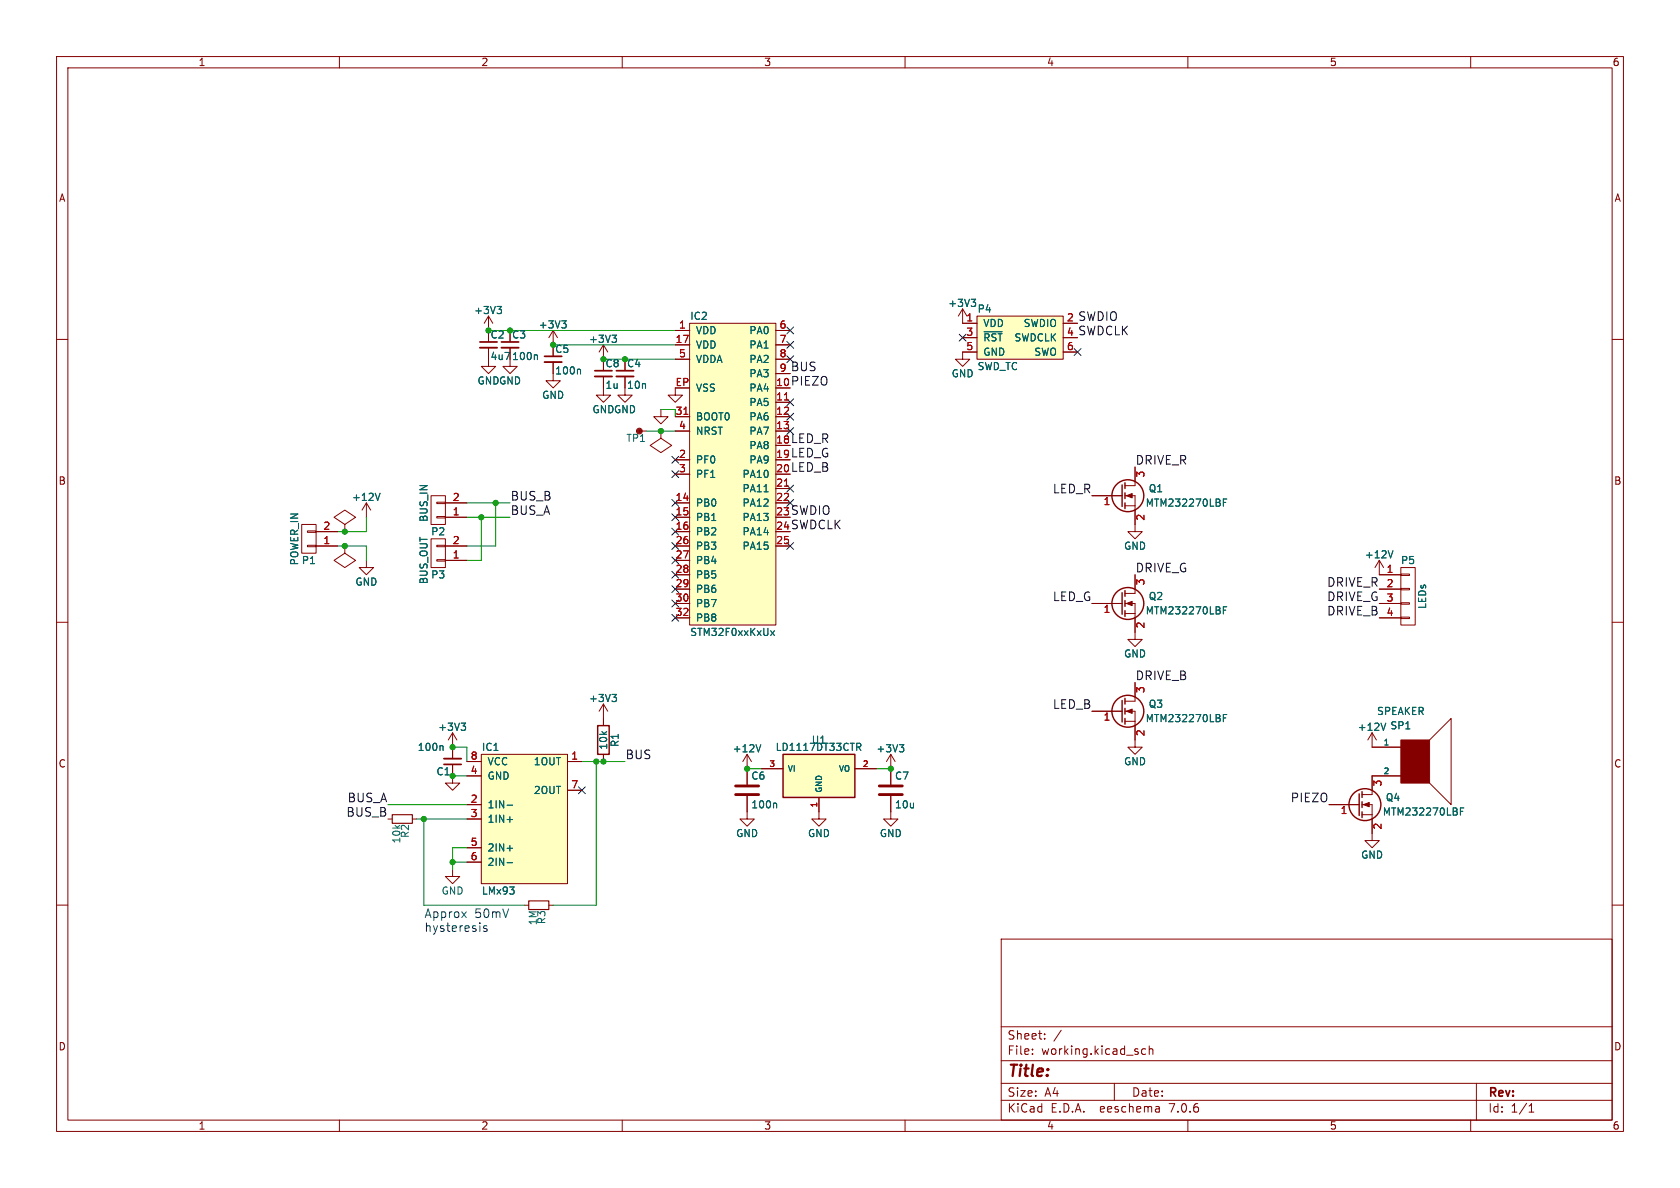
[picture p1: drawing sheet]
<svg xmlns="http://www.w3.org/2000/svg" width="297mm" height="210mm" viewBox="0 0 297 210" stroke-linecap="round" stroke-linejoin="round" font-family="sans-serif">
<g fill="none" stroke="#840000" stroke-width=".18">
<path d="M10 10h277v190h-277zM12 12h273v186h-273zM60 10v2M110 10v2M160 10v2M210 10v2M260 10v2M10 60h2M86.4 55.9v2.5M86.4 55.9l-.8 1.3M86.4 55.9l.7 1.3M97.8 58.4l-.8 1.3"/>
<path d="M97.8 58.4v2.6M97.8 58.4l.8 1.3M119.4 58.4h2.5M121.9 57.2h15.3v53.3h-15.3zM137.2 58.4h2.5M170.2 54.6v2.6h2.5M170.2 59.7h2.5M170.2 54.6l-.8 1.3M170.2 54.6l.7 1.3M172.7 55.9h15.3v7.6h-15.3zM188 57.2h2.5M188 59.7h2.5"/>
<path d="M285 60h2M86.4 61.5v3.3h1.2l-1.2 1.2-1.3-1.2h1.3M90.2 61.5v3.3h1.2l-1.2 1.2-1.3-1.2h1.3M97.8 64v3.3h1.3l-1.3 1.3-1.3-1.3h1.3M106.7 66.5v3.4h1.2l-1.2 1.2-1.3-1.2h1.3M106.7 61v2.5M106.7 61l-.8 1.2M106.7 61l.7 1.2M110.5 66.5v3.4h1.3l-1.3 1.2-1.3-1.2h1.3M113 76.2h1.3M116.8 72.4v1.3h1.3l-1.3 1.2-1.2-1.2h1.2M116.8 76.2v1.3l1.9 1.2-1.9 1.3-1.9-1.3 1.9-1.2"/>
<path d="M116.8 76.2h.1M119.4 68.6v1.3h1.2l-1.2 1.2-1.3-1.2h1.3M119.4 76.2h2.5M119.4 73.7h2.5M119.4 61h2.5M119.4 63.5h2.5M137.2 76.2h2.5M137.2 68.6h2.5M137.2 71.1h2.5M137.2 73.7h2.5M137.2 61h2.5M137.2 78.7h2.5"/>
<path d="M137.2 63.5h2.5M137.2 66h2.5M172.7 62.2h-2.5v1.3h1.2l-1.2 1.3-1.3-1.3h1.3M188 62.2h2.5M53.3 92.7h2.6v5.1h-2.6zM54.4 93.9h1.5v.2h-1.5zM54.4 96.4h1.5v.2h-1.5zM55.9 96.5h3.8M55.9 94h3.8M61 92.7l1.9-1.3-1.9-1.2-1.9 1.2 1.9 1.3v1.3M61 94h.1M61 96.5v1.3l1.9 1.3-1.9 1.2-1.9-1.2 1.9-1.3"/>
<path d="M61 96.5h.1M64.8 99.1v1.2h1.2l-1.2 1.3-1.3-1.3h1.3M64.8 88.9l-.8 1.3M64.8 88.9v2.5M64.8 88.9l.7 1.3M76.2 87.6h2.5v5.1h-2.5zM76.2 95.3h2.5v5h-2.5zM77.2 88.8h1.5v.2h-1.5zM77.2 91.3h1.5v.3h-1.5zM77.2 96.4h1.5v.2h-1.5zM77.2 98.9h1.5v.3h-1.5zM78.7 91.4h3.8"/>
<path d="M78.7 88.9h3.8M78.7 99.1h3.8M78.7 96.5h3.8M119.4 91.4h2.5M119.4 88.9h2.5M119.4 99.1h2.5M119.4 96.5h2.5M119.4 94h2.5M119.4 81.3h2.5M119.4 83.8h2.5M137.2 91.4h2.5M137.2 88.9h2.5"/>
<path d="M137.2 96.5h2.5M137.2 94h2.5M137.2 81.3h2.5M137.2 83.8h2.5M137.2 86.4h2.5M193 87.6h5.4M198.9 87.6h1.8v6.4h1.2l-1.2 1.3-1.3-1.3h1.3M198.9 89.4h1.8M200.7 82.6v3.3h-1.8M243.8 99.1v2.5h3.8M243.8 99.1l-.7 1.2M243.8 99.1l.8 1.2"/>
<path d="M10 110h2M119.4 101.6h2.5M119.4 104.1h2.5M119.4 106.7h2.5M119.4 109.2h2.5M193 106.7h5.4M198.9 106.7h1.8v6.3h1.2l-1.2 1.3-1.3-1.3h1.3M198.9 108.5h1.8M200.7 101.6v3.3h-1.8M243.8 104.1h3.8M243.8 106.7h3.8M243.8 109.2h3.8"/>
<path d="M247.6 109.1h1.6v.2h-1.6zM247.6 106.6h1.6v.2h-1.6zM247.6 104h1.6v.3h-1.6zM247.6 101.5h1.6v.2h-1.6zM247.6 100.3h2.6v10.2h-2.6zM285 110h2M80 135.3v3.1h1.3l-1.3 1.3-1.3-1.3h1.3M80 129.5l-.8 1.3M80 129.5v4.6M80 129.5l.8 1.3M82.5 137.2h2.6M82.5 134.6h2.6"/>
<path d="M85.1 133.4h15.2v22.8h-15.2zM100.3 134.6h2.6M100.3 139.7h2.6M106.7 124.5v3.8M106.7 133.4v1.2M106.7 124.5l-.8 1.2M106.7 124.5l.7 1.2M132.1 133.4l-.8 1.2M132.1 133.4v5.3M132.1 133.4l.7 1.2M134.6 135.9h3.8M151.1 135.9h3.8"/>
<path d="M157.5 133.4l-.8 1.2M157.5 133.4v5.3M157.5 133.4l.7 1.2M193 125.7h5.4M198.9 125.7h1.8v6.4h1.2l-1.2 1.3-1.3-1.3h1.3M198.9 127.5h1.8M200.7 120.7v3.3h-1.8M242.6 129.5v2.6h5M242.6 129.5l-.8 1.3M242.6 129.5l.7 1.3M247.6 137.2h-5v3.3h-1.8M252.7 130.8l3.8-3.8v15.2l-3.8-3.8"/>
<path d="M10 160h2M68.6 144.8h.7M72.9 144.8h.8M80 153.7v1.2h1.3l-1.3 1.3-1.3-1.3h1.3M82.5 142.2h2.6M82.5 144.8h2.6M82.5 149.9h2.6M82.5 152.4h2.6M132.1 140.7v4.1h1.2l-1.2 1.3-1.3-1.3h1.3M144.8 141v3.8h1.2l-1.2 1.3-1.3-1.3h1.3M157.5 140.7v4.1h1.2l-1.2 1.3-1.3-1.3h1.3M234.9 142.2h5.4"/>
<path d="M240.8 142.2h1.8v6.4h1.2l-1.2 1.3-1.3-1.3h1.3M240.8 144h1.8M285 160h2M92.7 160h.8M97 160h.8M177 166h108v32h-108zM60 198v2M110 198v2M160 198v2M177 194.5h108M177 191.5h108M177 187.5h108"/>
<path d="M177 181.5h108M182.5 186.3v.1M182.5 185.5v.1M184.7 183.6v.1M184.7 182.8v.1M187.6 182.1l-1.3 2M197 191.5v3M202.5 185.5l-.4-.1-.3 .3v.4l.2 .2h.5M203.2 185.5l.2-.1 .3 .1 .1 .9M203.2 184.9v1.5M204.9 195.7l.1 .9M205 196.5l-.2 .1"/>
<path d="M205 196h-.2M210 198v2M260 198v2M261 191.5v6.5M270.3 196.6h.9M270.3 195.5l.4-.4v1.5"/>
<circle cx="113" cy="76.2" r=".25"/>
<circle cx="113" cy="76.2" r=".13"/>
<circle cx="113" cy="76.2" r=".38"/>
<circle cx="113" cy="76.2" r=".51"/>
</g>
<g fill="none" stroke="#006464" stroke-width=".18">
<path d="M87.9 54.2h.8l-.5 .5M88.4 54.7l.3 .2v.3l-.3 .2M99.3 56.7h.8l-.4 .5M99.8 57.2l.3 .2v.3l-.3 .3M108.2 59.3h.8l-.4 .4M108.7 59.7l.3 .3v.3l-.3 .2M171.7 52.9h.8l-.4 .5M172.2 53.4l.3 .2M172.4 54.1l-.2 .1M174 58.6h3.2M94.8 62.7l.2 .2v.7M102.4 65.3l.2 .1v.7"/>
<path d="M67.2 87.2l-.4 1.3M135.1 86.9h.7M216.3 88.8h.4M216.9 88.2h-.6v1.3M246.3 97.4l-.5 1.2M136.2 111.5l.7 .8M136.9 111.5l-.7 .8M216.3 107.9h.4M216.9 107.3h-.6v1.2M78.1 131.8l.2 .2v.7M81.5 127.8h.8l-.4 .5M82.1 128.3l.2 .3v.3l-.2 .2"/>
<path d="M108.2 122.8h.8l-.4 .4M108.7 123.2l.3 .3v.3l-.3 .2M134.5 131.6l-.4 1.3M151.5 131.4h.4l.3 .2-.1 .4-.6 .1M151.8 132.1l.4 .6M159 131.6h.8l-.4 .5M159.5 132.1l.3 .3v.3l-.3 .2M216.3 126.9h.4M216.9 126.3h-.6v1.3M245 127.8l-.4 1.3M89.7 142.3h.9M89.7 144.9h.9"/>
<path d="M89.7 150h.9M89.7 152.5h.9M137.1 142l.2 .2v.6M258.2 143.4h.4M258.8 142.8h-.6v1.3"/>
</g>
<path d="M130 138.9h4.1M155.4 138.9h4.1M130 140.5h4.1M155.4 140.5h4.1" fill="none" stroke="#840000" stroke-width=".51"/>
<g fill="#840000" stroke="#840000" stroke-width=".18">
<path d="M247.6 130.8h5.1v7.6h-5.1z"/>
<path d="M241 142.2l1.1-.3v.7z"/>
<path d="M199.1 87.6l1.1-.4v.8z"/>
<path d="M199.1 106.7l1.1-.4v.8z"/>
<path d="M199.1 125.7l1.1-.4v.8z"/>
</g>
<path d="M84.8 61.5h3.1M88.6 61.5h3.1M96.3 64h3M105.2 66.5h3M109 66.5h3M78.5 134.1h3" fill="none" stroke="#840000" stroke-width=".33"/>
<path d="M84.8 60.5h3.1M88.6 60.5h3.1M96.3 63h3M105.2 65.5h3M109 65.5h3M78.5 135.1h3" fill="none" stroke="#840000" stroke-width=".3"/>
<g fill="none" stroke="#840000" stroke-width=".25">
<path d="M198.4 85.7v3.8M198.9 85.3v1.1M198.9 87.1v1M198.9 88.9v1M198.4 104.8v3.8M198.9 104.4v1M198.9 106.2v1M198.9 108v1M105.7 128.3h2v5.1h-2zM138.4 133.4h12.7v7.6h-12.7zM198.4 123.8v3.8M198.9 123.4v1.1"/>
<path d="M198.9 125.2v1M198.9 127v1M240.8 140v1M240.3 140.3v3.8M240.8 141.7v1M240.8 143.5v1"/>
<circle cx="199.4" cy="87.6" r="2.82"/>
<circle cx="199.4" cy="106.7" r="2.82"/>
<circle cx="199.4" cy="125.7" r="2.82"/>
<circle cx="241.3" cy="142.2" r="2.82"/>
</g>
<g fill="#ffffc2" stroke="#ffffc2" stroke-width=".18">
<path d="M138.4 133.4h12.7v7.6h-12.7z"/>
<path d="M121.9 57.2h15.3v53.3h-15.3z"/>
<path d="M172.7 55.9h15.3v7.6h-15.3z"/>
<path d="M85.1 133.4h15.2v22.8h-15.2z"/>
</g>
<path d="M69.3 144h3.6v1.5h-3.6zM93.5 159.3h3.5v1.5h-3.5z" fill="none" stroke="#840000" stroke-width=".2"/>
<path d="M120.9 73.2h.7M138.7 70.7h.7M138.7 85.9h.7" fill="none" stroke="#a90000" stroke-width=".18"/>
<path d="M81.6 161.2l.8 1M82.4 161.2l-.8 1M86.1 163.7l-.4-.1-.2 .3 .1 .2 .5 .1v.4h-.6" fill="none" stroke="#0000c2" stroke-width=".18"/>
<g fill="none" stroke="#009600" stroke-width=".18">
<path d="M86.4 58.4h33M97.8 61h21.6M106.7 63.5h12.7M114.3 76.2h5.1M116.8 72.4h2.6M59.7 96.5h5.1v2.6M64.8 91.4v2.6h-5.1M82.5 88.9h7.7M82.5 91.4h7.7M85.1 91.4v7.7h-2.6M87.6 88.9v7.6h-5.1M80 132.1h2.5v2.5"/>
<path d="M80 137.2h2.5M102.9 134.6h7.6M105.4 134.6v25.4h-7.6M132.1 135.9h2.5M154.9 135.9h2.6M68.6 142.2h13.9M73.7 144.8h8.8M74.9 144.8v15.2h17.8M80 152.4h2.5M82.5 149.9h-2.5v3.8"/>
</g>
<g fill="none" stroke="#000084" stroke-width=".18">
<path d="M139.1 57.8l1.2 1.2M140.3 57.8l-1.2 1.2M169.6 59.1l1.2 1.2M170.8 59.1l-1.2 1.2M139.1 62.9l1.2 1.2M139.1 73.1l1.2 1.2M139.1 75.6l1.2 1.2M139.1 70.5l1.2 1.2M139.1 60.4l1.2 1.2M140.3 62.9l-1.2 1.2M140.3 73.1l-1.2 1.2M140.3 75.6l-1.2 1.2"/>
<path d="M140.3 70.5l-1.2 1.2M140.3 60.4l-1.2 1.2M189.9 61.6l1.2 1.2M191.1 61.6l-1.2 1.2M118.8 98.5l1.2 1.2M118.8 90.8l1.2 1.2M118.8 93.4l1.2 1.2M118.8 95.9l1.2 1.2M118.8 83.2l1.2 1.2M118.8 88.3l1.2 1.2M118.8 80.7l1.2 1.2M120 83.2l-1.2 1.2"/>
<path d="M120 98.5l-1.2 1.2M120 93.4l-1.2 1.2M120 95.9l-1.2 1.2M120 90.8l-1.2 1.2M120 88.3l-1.2 1.2M120 80.7l-1.2 1.2M139.1 88.3l1.2 1.2M139.1 85.8l1.2 1.2M139.1 95.9l1.2 1.2M140.3 85.8l-1.2 1.2M140.3 88.3l-1.2 1.2M140.3 95.9l-1.2 1.2"/>
<path d="M118.8 108.6l1.2 1.2M118.8 106.1l1.2 1.2M118.8 101l1.2 1.2M118.8 103.5l1.2 1.2M120 108.6l-1.2 1.2M120 106.1l-1.2 1.2M120 101l-1.2 1.2M120 103.5l-1.2 1.2M102.3 139.1l1.2 1.2M103.5 139.1l-1.2 1.2"/>
</g>
<g fill="#009600" stroke="#009600" stroke-width=".18">
<circle cx="132.1" cy="135.9" r=".46"/>
<circle cx="105.4" cy="134.6" r=".46"/>
<circle cx="106.7" cy="134.6" r=".46"/>
<circle cx="157.5" cy="135.9" r=".46"/>
<circle cx="90.2" cy="58.4" r=".46"/>
<circle cx="86.4" cy="58.4" r=".46"/>
<circle cx="116.8" cy="76.2" r=".46"/>
<circle cx="110.5" cy="63.5" r=".46"/>
<circle cx="106.7" cy="63.5" r=".46"/>
<circle cx="97.8" cy="61" r=".46"/>
<circle cx="74.9" cy="144.8" r=".46"/>
<circle cx="80" cy="132.1" r=".46"/>
<circle cx="80" cy="137.2" r=".46"/>
<circle cx="80" cy="152.4" r=".46"/>
<circle cx="61" cy="96.5" r=".46"/>
<circle cx="61" cy="94" r=".46"/>
<circle cx="85.1" cy="91.4" r=".46"/>
<circle cx="87.6" cy="88.9" r=".46"/>
</g>
<text font-size="2.8" fill="#840000" x="178" y="190.9">Title:</text>
<g font-size="2.1" fill="#0f0f0f">
<text x="190.5" y="56.8">SWDIO</text>
<text x="190.5" y="59.4">SWDCLK</text>
<text x="139.7" y="65.7">BUS</text>
<text x="139.7" y="68.3">PIEZO</text>
<text x="139.7" y="78.4">LED_R</text>
<text x="139.7" y="81">LED_G</text>
<text x="139.7" y="83.5">LED_B</text>
<text x="200.7" y="82.2">DRIVE_R</text>
<text x="90.2" y="88.6">BUS_B</text>
<text x="186.1" y="87.3">LED_R</text>
<text x="90.2" y="91.1">BUS_A</text>
<text x="139.7" y="91.1">SWDIO</text>
<text x="139.7" y="93.7">SWDCLK</text>
<text x="200.7" y="101.3">DRIVE_G</text>
<text x="186.1" y="106.4">LED_G</text>
<text x="234.5" y="103.8">DRIVE_R</text>
<text x="234.5" y="106.4">DRIVE_G</text>
<text x="234.5" y="108.9">DRIVE_B</text>
<text x="186.1" y="125.4">LED_B</text>
<text x="200.7" y="120.3">DRIVE_B</text>
<text x="110.5" y="134.3">BUS</text>
<text x="61.4" y="141.9">BUS_A</text>
<text x="228.1" y="141.9">PIEZO</text>
<text x="61.2" y="144.5">BUS_B</text>
</g>
<g font-size="2.1" fill="#0000c2">
<text x="74.9" y="162.4">Approx</text>
<text x="74.9" y="164.9">hysteresis</text>
<text x="83.9" y="162.4">50mV</text>
</g>
<g font-size="2.1" fill="#840000">
<text x="178" y="184">Sheet:</text>
<text x="178" y="186.7">File:</text>
<text x="184.1" y="186.7">working.kicad_sch</text>
<text x="178" y="196.9">KiCad</text>
<text x="178" y="194.1">Size:</text>
<text x="184.7" y="194.1">A4</text>
<text x="185.7" y="196.9">E.D.A.</text>
<text x="194.6" y="196.9">eeschema</text>
<text x="200" y="194.1">Date:</text>
<text x="207" y="196.9">7.0.6</text>
<text x="263" y="194.3">Rev:</text>
<text x="263" y="196.9">Id:</text>
<text x="267.1" y="196.9">1/1</text>
</g>
<g font-size="1.8" fill="#840000">
<text x="35" y="11.9">1</text>
<text x="85" y="11.9">2</text>
<text x="135" y="11.9">3</text>
<text x="185" y="11.9">4</text>
<text x="235" y="11.9">5</text>
<text x="285" y="11.9">6</text>
<text x="10.3" y="35.9">A</text>
<text x="285.3" y="35.9">A</text>
<text x="86.6" y="60">C2</text>
<text x="90.4" y="60">C3</text>
<text x="98.1" y="62.6">C5</text>
<text x="106.9" y="65.1">C8</text>
<text x="110.8" y="65.1">C4</text>
<text x="10.3" y="85.9">B</text>
<text x="285.3" y="85.9">B</text>
<text x="10.3" y="135.9">C</text>
<text x="285.3" y="135.9">C</text>
<text x="10.3" y="185.9">D</text>
<text x="285.3" y="185.9">D</text>
<text x="35" y="199.9">1</text>
<text x="85" y="199.9">2</text>
<text x="135" y="199.9">3</text>
<text x="185" y="199.9">4</text>
<text x="235" y="199.9">5</text>
<text x="285" y="199.9">6</text>
</g>
<g font-size="1.8" fill="#006464">
<text x="83.7" y="55.7">+3V3</text>
<text x="95.1" y="58.3">+3V3</text>
<text x="121.9" y="56.7">IC2</text>
<text x="122.9" y="59.3">VDD</text>
<text x="132.4" y="59.3">PA0</text>
<text x="167.5" y="54.5">+3V3</text>
<text x="172.7" y="55.5">P4</text>
<text x="173.7" y="58">VDD</text>
<text x="180.9" y="58">SWDIO</text>
<text x="86.6" y="63.9">4u7</text>
<text x="90.4" y="63.9">100n</text>
<text x="104" y="60.8">+3V3</text>
<text x="122.9" y="61.8">VDD</text>
<text x="122.9" y="64.4">VDDA</text>
<text x="132.4" y="61.8">PA1</text>
<text x="132.4" y="64.4">PA2</text>
<text x="172.7" y="65.6">SWD_TC</text>
<text x="173.7" y="60.6">~{RST}SWDCLK</text>
<text x="173.7" y="63.1">GND</text>
<text x="182.7" y="63.1">SWO</text>
<text x="84.3" y="68.2">GNDGND</text>
<text x="95.8" y="70.7">GND</text>
<text x="98.1" y="66.4">100n</text>
<text x="106.9" y="68.9">1u</text>
<text x="110.8" y="68.9">10n</text>
<text x="122.9" y="69.4">VSS</text>
<text x="132.4" y="69.4">PA4</text>
<text x="132.4" y="72">PA5</text>
<text x="132.4" y="66.9">PA3</text>
<text x="168.1" y="66.9">GND</text>
<text x="104.6" y="73.3">GNDGND</text>
<text x="122.9" y="74.5">BOOT0</text>
<text x="122.9" y="77.1">NRST</text>
<text x="132.4" y="74.5">PA6</text>
<text x="132.4" y="77.1">PA7</text>
<text x="110.6" y="78.3">TP1</text>
<text x="122.9" y="82.1">PF0</text>
<text x="132.4" y="79.6">PA8</text>
<text x="132.4" y="82.1">PA9</text>
<text x="62.1" y="88.7">+12V</text>
<text x="122.9" y="89.8">PB0</text>
<text x="122.9" y="84.7">PF1</text>
<text x="131.2" y="84.7">PA10</text>
<text x="131.2" y="87.2">PA11</text>
<text x="131.2" y="89.8">PA12</text>
<text x="202.4" y="89.8">MTM232270LBF</text>
<text x="203" y="87.2">Q1</text>
<text x="75.8" y="92.4" transform="rotate(-90 75.8 92.4)">BUS_IN</text>
<text x="76.1" y="94.8">P2</text>
<text x="122.9" y="92.3">PB1</text>
<text x="122.9" y="94.8">PB2</text>
<text x="131.2" y="92.3">PA13</text>
<text x="131.2" y="94.8">PA14</text>
<text x="52.9" y="100" transform="rotate(-90 52.9 100)">POWER_IN</text>
<text x="53.3" y="99.9">P1</text>
<text x="122.9" y="97.4">PB3</text>
<text x="122.9" y="99.9">PB4</text>
<text x="131.2" y="97.4">PA15</text>
<text x="198.6" y="97.4">GND</text>
<text x="241.2" y="98.9">+12V</text>
<text x="247.6" y="99.9">P5</text>
<text x="62.7" y="103.7">GND</text>
<text x="75.8" y="103.4" transform="rotate(-90 75.8 103.4)">BUS_OUT</text>
<text x="76.1" y="102.5">P3</text>
<text x="122.9" y="102.5">PB5</text>
<text x="122.9" y="105">PB6</text>
<text x="122.9" y="107.5">PB7</text>
<text x="203" y="106.3">Q2</text>
<text x="252.3" y="107.7" transform="rotate(-90 252.3 107.7)">LEDs</text>
<text x="121.9" y="112.6">STM32F0xxKxUx</text>
<text x="122.9" y="110.1">PB8</text>
<text x="202.4" y="108.8">MTM232270LBF</text>
<text x="198.6" y="116.4">GND</text>
<text x="104" y="124.3">+3V3</text>
<text x="203" y="125.3">Q3</text>
<text x="77.4" y="129.4">+3V3</text>
<text x="143.4" y="131.7">U1</text>
<text x="202.4" y="127.9">MTM232270LBF</text>
<text x="239.9" y="129.4">+12V</text>
<text x="243.3" y="126.6">SPEAKER</text>
<text x="245.7" y="129.1">SP1</text>
<text x="73.7" y="132.9">100n</text>
<text x="77.1" y="137.3">C1</text>
<text x="85.1" y="132.9">IC1</text>
<text x="86.1" y="135.5">VCC</text>
<text x="94.3" y="135.5">1OUT</text>
<text x="107.5" y="132.6" transform="rotate(-90 107.5 132.6)">10k</text>
<text x="109.6" y="132.2" transform="rotate(-90 109.6 132.2)">R1</text>
<text x="129.4" y="133.2">+12V</text>
<text x="137" y="132.9">LD1117DT33CTR</text>
<text x="154.8" y="133.2">+3V3</text>
<text x="198.6" y="135.5">GND</text>
<text x="86.1" y="143.1">1IN-</text>
<text x="86.1" y="138">GND</text>
<text x="94.3" y="140.6">2OUT</text>
<text x="132.7" y="138">C6</text>
<text x="132.7" y="143.1">100n</text>
<text x="158.1" y="138">C7</text>
<text x="158.1" y="143.1">10u</text>
<text x="244.9" y="141.8">Q4</text>
<text x="71" y="149.2" transform="rotate(-90 71 149.2)">10k</text>
<text x="72.5" y="148.2" transform="rotate(-90 72.5 148.2)">R2</text>
<text x="86.1" y="145.6">1IN+</text>
<text x="130" y="148.2">GND</text>
<text x="142.7" y="148.2">GND</text>
<text x="155.4" y="148.2">GND</text>
<text x="244.4" y="144.4">MTM232270LBF</text>
<text x="86.1" y="150.7">2IN+</text>
<text x="86.1" y="153.3">2IN-</text>
<text x="240.5" y="152">GND</text>
<text x="78" y="158.3">GND</text>
<text x="85.1" y="158.3">LMx93</text>
<text x="95.1" y="163.7" transform="rotate(-90 95.1 163.7)">1M</text>
<text x="96.6" y="163.5" transform="rotate(-90 96.6 163.5)">R3</text>
</g>
<g font-size="1.8" fill="#a90000">
<text x="119.9" y="58.2">1</text>
<text x="137.7" y="58.2">6</text>
<text x="170.7" y="56.9">1</text>
<text x="170.7" y="59.4">3</text>
<text x="188.5" y="56.9">2</text>
<text x="188.5" y="59.4">4</text>
<text x="119.3" y="60.7">17</text>
<text x="119.9" y="63.2">5</text>
<text x="137.7" y="60.7">7</text>
<text x="137.7" y="63.2">8</text>
<text x="137.7" y="65.8">9</text>
<text x="170.7" y="62">5</text>
<text x="188.5" y="62">6</text>
<text x="119.3" y="68.3">EP</text>
<text x="137.1" y="68.3">10</text>
<text x="137.1" y="70.9">11</text>
<text x="119.3" y="73.4">31</text>
<text x="119.9" y="75.9">4</text>
<text x="137.1" y="73.4">12</text>
<text x="137.1" y="75.9">13</text>
<text x="119.9" y="81">2</text>
<text x="119.9" y="83.6">3</text>
<text x="137.1" y="78.5">18</text>
<text x="137.1" y="81">19</text>
<text x="137.1" y="83.6">20</text>
<text x="79.9" y="88.6">2</text>
<text x="119.3" y="88.6">14</text>
<text x="137.1" y="86.1">21</text>
<text x="137.1" y="88.6">22</text>
<text x="195" y="89.6">1</text>
<text x="202.6" y="84.5" transform="rotate(-90 202.6 84.5)">3</text>
<text x="57.1" y="93.7">2</text>
<text x="79.9" y="91.2">1</text>
<text x="119.3" y="91.2">15</text>
<text x="119.3" y="93.7">16</text>
<text x="137.1" y="91.2">23</text>
<text x="137.1" y="93.7">24</text>
<text x="202.6" y="92.1" transform="rotate(-90 202.6 92.1)">2</text>
<text x="57.1" y="96.3">1</text>
<text x="79.9" y="98.8">1</text>
<text x="79.9" y="96.3">2</text>
<text x="119.3" y="96.3">26</text>
<text x="119.3" y="98.8">27</text>
<text x="119.3" y="101.3">28</text>
<text x="137.1" y="96.3">25</text>
<text x="245" y="101.3">1</text>
<text x="119.3" y="103.9">29</text>
<text x="119.3" y="106.4">30</text>
<text x="202.6" y="103.6" transform="rotate(-90 202.6 103.6)">3</text>
<text x="245" y="103.9">2</text>
<text x="245" y="106.4">3</text>
<text x="119.3" y="109">32</text>
<text x="195" y="108.7">1</text>
<text x="202.6" y="111.2" transform="rotate(-90 202.6 111.2)">2</text>
<text x="245" y="109">4</text>
<text x="202.6" y="122.6" transform="rotate(-90 202.6 122.6)">3</text>
<text x="195" y="127.7">1</text>
<text x="202.6" y="130.2" transform="rotate(-90 202.6 130.2)">2</text>
<text x="83.1" y="136.9">4</text>
<text x="83.1" y="134.4">8</text>
<text x="100.9" y="134.4">1</text>
<text x="83.1" y="142">2</text>
<text x="100.9" y="139.4">7</text>
<text x="244.6" y="139.1" transform="rotate(-90 244.6 139.1)">3</text>
<text x="83.1" y="144.5">3</text>
<text x="83.1" y="149.6">5</text>
<text x="236.9" y="144.2">1</text>
<text x="244.6" y="146.8" transform="rotate(-90 244.6 146.8)">2</text>
<text x="83.1" y="152.1">6</text>
</g>
<g font-size="1.4" fill="#006464">
<text x="244.5" y="131.8">1</text>
<text x="139.2" y="136.6">VI</text>
<text x="148.2" y="136.6">VO</text>
<text x="244.5" y="136.9">2</text>
<text x="145.5" y="140.2" transform="rotate(-90 145.5 140.2)">GND</text>
</g>
<g font-size="1.4" fill="#a90000">
<text x="135.9" y="135.6">3</text>
<text x="152.4" y="135.6">2</text>
<text x="144.5" y="142.9" transform="rotate(-90 144.5 142.9)">1</text>
</g>
</svg>
